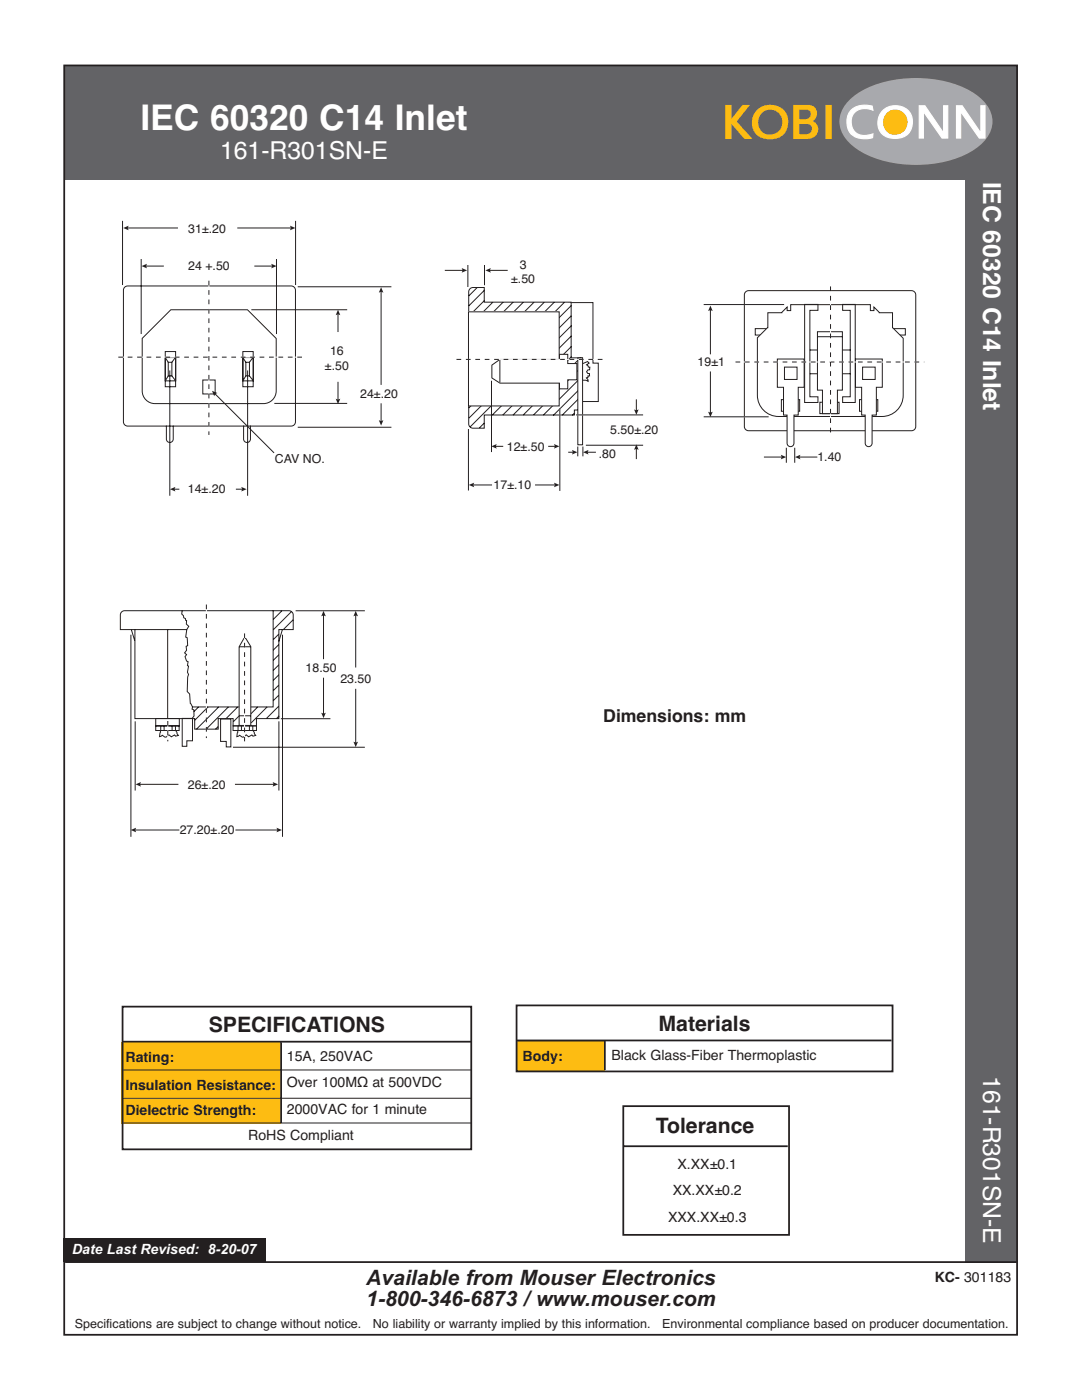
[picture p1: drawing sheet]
<svg xmlns="http://www.w3.org/2000/svg" width="216mm" height="279mm" viewBox="0 0 216 279" stroke-linecap="round" stroke-linejoin="round" font-family="sans-serif">
<path d="M24.3 207.9h31.8v16.3h-31.8z" fill="#fdbc12"/>
<path d="M12.6 247.2h40.4v4.7h-40.4z" fill="#231f20"/>
<g fill="#636366">
<path d="M192.7 35.9h10.2v216h-10.2z"/>
<path d="M12.9 13.1h190v22.8h-190z"/>
</g>
<path d="M169.9 19.6a19.5 19.5 0 0 1 12.9-4 20.3 20.3 0 0 1 12.9 4 5.7 5.7 0 0 1 0 9.3 19.5 19.5 0 0 1-12.9 4 20.3 20.3 0 0 1-12.9-4 5.7 5.7 0 0 1 0-9.3z" fill="#a8a9ad"/>
<path d="M148.2 21.1h1.1l-2.5 3.2 3 3.3h-1.2l-2.8-3.3zM144.9 21.1h.9v6.5h-.9z" fill="#fdbc12"/>
<path d="M144.9 21.1h.9v6.5h-.9zM148.2 21.1h1.1l-2.5 3.2 3 3.3h-1.2l-2.8-3.3z" fill="none" stroke="#fdbc12" stroke-width=".35"/>
<path d="M151.8 22.6a2.65 2.65 0 0 0 .4 4 2.65 2.65 0 0 0 3.9-1.1 2.65 2.65 0 0 0-1.6-3.7l-.8-.1-.9 .1zM151.1 22.1a3.6 3.6 0 0 1 5.8 1.1 3.3 3.3 0 0 1-3.8 4.4 3.2 3.2 0 0 1-2.8-2.1 3.2 3.2 0 0 1 .8-3.4z" fill="#fdbc12"/>
<path d="M151.1 22.1a3.6 3.6 0 0 1 5.8 1.1 3.3 3.3 0 0 1-3.8 4.4 3.2 3.2 0 0 1-2.8-2.1 3.2 3.2 0 0 1 .8-3.4zM151.8 22.6a2.62 2.62 0 0 1 3.8 0 2.62 2.62 0 0 1-.3 3.8 2.62 2.62 0 0 1-3.8-.5 2.9 2.9 0 0 1 .3-3.3z" fill="none" stroke="#fdbc12" stroke-width=".35"/>
<path d="M159.3 24.6v2.3h1.6a1.2 1.2 0 0 0 1.3-1.1 1.2 1.2 0 0 0-1.3-1.2zM159.3 21.7v2.3h1.5a1.12 1.12 0 0 0 1.2-1.2 1.12 1.12 0 0 0-1.2-1.1zM158.5 21.1h2.7a1.56 1.56 0 0 1 1.6 1.3 1.56 1.56 0 0 1-1.1 1.8 1.69 1.69 0 0 1 1.4 1.8 1.69 1.69 0 0 1-1.8 1.5l-2.8 .1z" fill="#fdbc12"/>
<path d="M158.5 21.1h2.7a1.56 1.56 0 0 1 1.6 1.3 1.56 1.56 0 0 1-1.1 1.8 1.69 1.69 0 0 1 1.4 1.8 1.69 1.69 0 0 1-1.8 1.5l-2.8 .1zM159.3 24.6h1.6a1.2 1.2 0 0 1 1.3 1.2 1.2 1.2 0 0 1-1.3 1.1h-1.6zM159.3 21.7a2.8 2.8 0 0 1 2.4 .3 1.19 1.19 0 0 1 .1 1.3 1.19 1.19 0 0 1-1 .7h-1.5z" fill="none" stroke="#fdbc12" stroke-width=".35"/>
<path d="M164.9 21.1h.9v6.5h-.9z" fill="#fdbc12"/>
<path d="M164.9 21.1h.9v6.5h-.9z" fill="none" stroke="#fdbc12" stroke-width=".35"/>
<path d="M170 21.8a4.6 4.6 0 0 1 4-.6l.2 .8a3.1 3.1 0 0 0-4.2 1.3 2.76 2.76 0 0 0 .6 3.1 2.76 2.76 0 0 0 3.1 .5l.5-.2-.1 .8h-.1a4.3 4.3 0 0 1-4.4-1 3.8 3.8 0 0 1 .4-4.7z" fill="#fff"/>
<path d="M170 21.8a4.6 4.6 0 0 1 4-.6l.2 .8a3.1 3.1 0 0 0-4.2 1.3 2.76 2.76 0 0 0 .6 3.1 2.76 2.76 0 0 0 3.1 .5l.5-.2-.1 .8h-.1a4.3 4.3 0 0 1-4.4-1 3.8 3.8 0 0 1 .4-4.7z" fill="none" stroke="#fff" stroke-width=".23"/>
<path d="M176.1 22.1a3.6 3.6 0 0 1 5.8 1.1 3.3 3.3 0 0 1-3.8 4.4 3.2 3.2 0 0 1-2.8-2.1 3.2 3.2 0 0 1 .8-3.4z" fill="#fff"/>
<path d="M176.1 22.1a3.6 3.6 0 0 1 5.8 1.1 3.3 3.3 0 0 1-3.8 4.4 3.2 3.2 0 0 1-2.8-2.1 3.2 3.2 0 0 1 .8-3.4z" fill="none" stroke="#fff" stroke-width=".23"/>
<path d="M176.9 22.7a2.46 2.46 0 0 1 3.6 .1 2.46 2.46 0 0 1-.5 3.6 2.46 2.46 0 0 1-3.6-.9 2.7 2.7 0 0 1 .5-2.8z" fill="#fdbc12"/>
<path d="M183.4 21.1h1.2l3.7 5.5v-5.5h.8v6.5h-1.1l-3.7-5.3v5.3h-.9z" fill="#fff"/>
<path d="M183.4 21.1h1.2l3.7 5.5v-5.5h.8v6.5h-1.1l-3.7-5.3v5.3h-.9z" fill="none" stroke="#fff" stroke-width=".23"/>
<path d="M190.9 21.1h1.1l3.7 5.5v-5.5h.8v6.5h-1.1l-3.7-5.3v5.3h-.8z" fill="#fff"/>
<path d="M190.9 21.1h1.1l3.7 5.5v-5.5h.8v6.5h-1.1l-3.7-5.3v5.3h-.8z" fill="none" stroke="#fff" stroke-width=".23"/>
<path d="M24.4 207.9h69.6M24.5 200.9h69.5v28.5h-69.5zM56.1 208v16.1M13 251.9h189.8" fill="none" stroke="#231f20" stroke-width=".35"/>
<path d="M24.4 213.5h69.6M24.5 219.2h69.6" fill="none" stroke="#231f20" stroke-width=".2"/>
<path d="M103.2 207.7h17.5v6.1h-17.5z" fill="#fdbc12"/>
<path d="M103 207.6h74.9M103.1 200.7h75v13.1h-75zM120.7 207.8v5.7M124.3 228.8h32.9M124.4 220.8h33v25.6h-33z" fill="none" stroke="#231f20" stroke-width=".35"/>
<path d="M9.8 38h179.6v147h-179.6z" fill="#fff"/>
<g fill="none" stroke="#231f20" stroke-width=".2">
<path d="M24.5 44.1v12.8M24.9 57.3l.6-.2h32.6a.85 .85 0 0 1 .9 .8v26.3a.85 .85 0 0 1-.9 .8h-32.6a.85 .85 0 0 1-.9-.8v-26.3zM28.2 51.7v15M55.2 51.7v15M59 44.1v12.8M59.4 57.2h18.7M28.4 67.5l5.7-5.7h15.3l5.7 5.8v10.4a2.54 2.54 0 0 1-2.5 2.5h-21.7a2.54 2.54 0 0 1-2.5-2.5zM33 70.2h2v7h-2zM33 71.4l.6 .9M33 71.4h2.1v4.6h-2.1zM33.6 75l-.6 1M33.6 72.3h.7v2.7h-.7z"/>
<path d="M33.9 73.9v25M34.3 75l.8 1M35 71.4l-.7 .9M40.5 75.8h2.4v2.8h-2.4zM48.5 71.4h2v4.6h-2zM48.5 70.2h2v7h-2zM48.5 71.4l.6 .9M49.1 72.3h.7v2.7h-.7zM49.1 75l-.6 1M49.4 73.9v25M49.8 75l.7 1M50.2 61.8h19.1"/>
<path d="M50.4 71.4l-.6 .9M113.5 60.4h4.8v12.1h1.1v7.6h-5.3v-3.9h-.6zM150.7 65.6h29.9v1.3h-29.9zM33.2 85v2.6a.68 .68 0 0 0 .7 .7 .68 .68 0 0 0 .7-.7v-2.6M48.6 85v2.6a.68 .68 0 0 0 .7 .7 .68 .68 0 0 0 .7-.7v-2.6M54.7 80.5h14.6M59.4 85.3h18.7"/>
</g>
<path d="M93.8 57.6l.6-.2h2.2v2.9h17.4v11.1h2.2v10.4h-1.6v1h-18v2.7h-2.2a.85 .85 0 0 1-.9-.9v-26.4z" fill="#fff"/>
<g fill="none" stroke="#231f20" stroke-width=".2">
<path d="M93.8 57.6l.6-.2h2.2v2.9h17.4v11.1h2.2v10.4h-1.6v1h-18v2.7h-2.2a.85 .85 0 0 1-.9-.9v-26.4zM95.2 57.4l-1.7 1.7M96.7 60l-3.2 3.1M96.7 57.9l-3.2 3.1M98.3 60.3l-4.8 4.8M100.4 60.3l-6.9 6.9M102.4 60.3l-8.9 8.9M104.4 60.3l-10.8 10.9M106.6 60.3l-13 13M108.6 60.3l-15.1 15.1M110.6 60.3l-17 17M112.6 60.3l-19 19.1"/>
<path d="M114 63l-20.4 20.4M114 61l-20.4 20.4M114 67l-15.8 15.8M114 71.2l-11.6 11.6M114 69.1l-13.7 13.7M114.1 65l-20.3 20.2M115.9 71.4l-11.5 11.4M116.2 77.1l-5.8 5.8M116.2 75l-7.8 7.8M116.2 73l-9.7 9.8M116.2 78.8l-4 4.1M96.6 84.4l-.9 1"/>
<path d="M114.6 82.5l-.4 .4M116.2 80.9l-.9 .9"/>
</g>
<path d="M93.5 62.2h18.1v18.8h-18.1z" fill="#fff"/>
<path d="M93.5 62.2h18.1v18.8h-18.1z" fill="none" stroke="#231f20" stroke-width=".2"/>
<path d="M98.1 72.9l1.6-1.2h11.9v-1h1.7v1.9h1.8v3.2h-1.8v1.8h-1.7v-1.1h-11.8l-1.7-1.1z" fill="#fff"/>
<path d="M98.1 72.9l1.6-1.2h11.9v-1h1.7v1.9h1.8v3.2h-1.8v1.8h-1.7v-1.1h-11.8l-1.7-1.1z" fill="none" stroke="#231f20" stroke-width=".2"/>
<path d="M115.3 71.4h.9v17.4h-.9z" fill="#fff"/>
<path d="M115.3 71.4h.9v17.4h-.9z" fill="none" stroke="#231f20" stroke-width=".2"/>
<path d="M99.7 71.7v4.8z" fill="#fff"/>
<path d="M99.7 71.7v4.8M116.3 72.6l.9-.4 .4 .3-.6 .3 .3 .2 .1 .3h.3l-.1 .5h-.3l-.3 .4 .3 .3 .3 .1v.4h-.3v.3l-.3 .1 .3 .4 .1 .3-.5-.2h-.6" fill="none" stroke="#231f20" stroke-width=".2"/>
<path d="M98.1 76v14.2z" fill="#fff"/>
<path d="M98.1 76v14.2" fill="none" stroke="#231f20" stroke-width=".2"/>
<path d="M111.7 81.4v16.6z" fill="#fff"/>
<path d="M111.7 81.4v16.6" fill="none" stroke="#231f20" stroke-width=".2"/>
<path d="M93.5 85.6v12.3z" fill="#fff"/>
<path d="M93.5 85.6v12.3" fill="none" stroke="#231f20" stroke-width=".2"/>
<path d="M91.1 71.7h30z" fill="#fff"/>
<path d="M91.1 71.7h30" fill="none" stroke="#231f20" stroke-width=".2" stroke-dasharray=".9 .9" stroke-linecap="butt"/>
<path d="M115.3 89.1v2z" fill="#fff"/>
<path d="M115.3 89.1v2" fill="none" stroke="#231f20" stroke-width=".2"/>
<path d="M116.3 89.1v2z" fill="#fff"/>
<path d="M116.3 89.1v2" fill="none" stroke="#231f20" stroke-width=".2"/>
<path d="M114.9 82.8h13.4z" fill="#fff"/>
<path d="M114.9 82.8h13.4" fill="none" stroke="#231f20" stroke-width=".2"/>
<path d="M116.9 88.9h11.4z" fill="#fff"/>
<path d="M148.8 58.3l.6-.3h32.5a.85 .85 0 0 1 .8 .9v26.2a.85 .85 0 0 1-.8 .9h-32.5a.85 .85 0 0 1-.9-.9v-26.2zM116.9 88.9h11.4" fill="none" stroke="#231f20" stroke-width=".2"/>
<path d="M153.2 62.4h2.8l1.1-1.1v.7h.7v-1.2h15.9v1.2h.7v-.7l1 1.1h2.7v3l2.1 2.1v11.4a4.2 4.2 0 0 1-4.2 4.2h-20.6a4.2 4.2 0 0 1-4.3-4.2v-11.5l2.1-2z" fill="#fff"/>
<path d="M153.2 62.4h2.8l1.1-1.1v.7h.7v-1.2h15.9v1.2h.7v-.7l1 1.1h2.7v3l2.1 2.1v11.4a4.2 4.2 0 0 1-4.2 4.2h-20.6a4.2 4.2 0 0 1-4.3-4.2v-11.5l2.1-2zM155.9 79.8h3.7v2.3h-3.7z" fill="none" stroke="#231f20" stroke-width=".2"/>
<path d="M155.1 71.7h5.4v5.6h-1.2v5.5h-.9v5.7a.69 .69 0 0 1-.7 .6 .69 .69 0 0 1-.6-.6v-5.7h-.8v-5.5h-1.2z" fill="#fff"/>
<path d="M155.1 71.7h5.4v5.6h-1.2v5.5h-.9v5.7a.69 .69 0 0 1-.7 .6 .69 .69 0 0 1-.6-.6v-5.7h-.8v-5.5h-1.2zM156.5 73.3h2.5v2.4h-2.5zM171.5 79.8h3.7v2.3h-3.7z" fill="none" stroke="#231f20" stroke-width=".2"/>
<path d="M170.7 71.7h5.4v5.6h-1.2v5.5h-.9v5.7a.69 .69 0 0 1-.7 .6 .69 .69 0 0 1-.7-.6v-5.7h-.7v-5.5h-1.2z" fill="#fff"/>
<path d="M160.6 60.8h2.6v1.1h-1.6v17.3h1.6v1.1h-2.6zM161.6 69.9h8.2M161.6 74.6h8.2M168.1 60.8h2.6v19.5h-2.6v-1.1h1.6v-17.3h-1.6zM170.7 71.7h5.4v5.6h-1.2v5.5h-.9v5.7a.69 .69 0 0 1-.7 .6 .69 .69 0 0 1-.7-.6v-5.7h-.7v-5.5h-1.2zM172.1 73.3h2.5v2.4h-2.5zM163.6 80.3h3.8v2.3h-3.8z" fill="none" stroke="#231f20" stroke-width=".2"/>
<path d="M163.1 66.2h5v11.7h-1v4.7h-3v-4.7h-1z" fill="#fff"/>
<path d="M163.1 66.2h5v11.7h-1v4.7h-3v-4.7h-1zM163.1 67.2h5" fill="none" stroke="#231f20" stroke-width=".2"/>
<path d="M146.8 72.2h37.6z" fill="#fff"/>
<path d="M146.8 72.2h37.6" fill="none" stroke="#231f20" stroke-width=".2" stroke-dasharray=".9 .9" stroke-linecap="butt"/>
<path d="M165.7 57.2v29.7z" fill="#fff"/>
<path d="M165.7 57.2v29.7" fill="none" stroke="#231f20" stroke-width=".2" stroke-dasharray=".9 .9" stroke-linecap="butt"/>
<path d="M23.6 71.3h36.7z" fill="#fff"/>
<path d="M23.6 71.3h36.7" fill="none" stroke="#231f20" stroke-width=".2" stroke-dasharray=".9 .9" stroke-linecap="butt"/>
<path d="M41.7 56v30.8z" fill="#fff"/>
<path d="M41.7 56v30.8" fill="none" stroke="#231f20" stroke-width=".2" stroke-dasharray=".9 .9" stroke-linecap="butt"/>
<path d="M140.4 60.8h16.1z" fill="#fff"/>
<path d="M140.4 60.8h16.1" fill="none" stroke="#231f20" stroke-width=".2"/>
<path d="M140.4 83.2h13z" fill="#fff"/>
<path d="M140.4 83.2h13" fill="none" stroke="#231f20" stroke-width=".2"/>
<path d="M156.9 89.4v3z" fill="#fff"/>
<path d="M156.9 89.4v3" fill="none" stroke="#231f20" stroke-width=".2"/>
<path d="M158.6 89.4v3z" fill="#fff"/>
<g fill="none" stroke="#231f20" stroke-width=".2">
<path d="M158.6 89.4v3M24.3 122.1l.6-.2h32.8a.85 .85 0 0 1 .8 .8v2.9h-2.9v17.8h-4.4v1.5h-4.7v-1.5h-3v2.1h-4.7v-2.1h-11.9v-17.8h-2.9v-2.9zM26.2 125.7l.7 2.1M33.5 125.7v17.7M36.3 121.9v.6l.3 .4 .1 .4 .3 .2 .1 .3 .1 .1v.7l.5 .4-.4 .6h-10.4M37.3 125.6l-.2 1.5 .3 .2v1.6l-.3 .1 .1 .8-.4 .5 .4 .4-.3 .3 .3 .9 .3 .2-.1 .7 .2 .1-.2 1.3 .2 .4-.2 .5v2.9l.4 .5 .2 1.9 .4 .7-.1 .4 .4 .2v1.2l-.4 .5M54.5 121.8v19.3h-16.1M55.6 138.7l-1.1 1.2M55.6 136.7l-1.1 1.1M55.6 134.7l-1.1 1.1M55.6 132.7l-1.1 1.1M55.6 130.7l-1.1 1.1"/>
<path d="M55.6 128.6l-1.1 1.2M55.6 126.6l-1.1 1.1M56.2 121.9l-1.7 1.7M56.3 125.7l-.7 2.3M58.1 122.1l-3.6 3.6M58.5 123.7l-2 2M39.6 141.1l-.9 .9M41.5 141.1l-2.6 2.6M43.5 145l-.5 .5M43.6 141.1l-4.4 4.4M45.6 141.1l-4.5 4.4M47.4 141.1l-2.3 2.3"/>
<path d="M49.5 141.1l-2.9 2.9M51.4 141.1l-2.3 2.3M53.3 141.1l-3.2 3.2M55.6 140.9l-2.5 2.5M55.7 142.9l-.5 .5"/>
</g>
<path d="M48.7 127.4h.3l1 1.6v15.8h-2.3v-15.7z" fill="#fff"/>
<g fill="none" stroke="#231f20" stroke-width=".2">
<path d="M26.1 126.7v40.3M47.7 129.1h2.3M48.7 127.4h.3l1 1.6v15.8h-2.3v-15.7zM56.4 126.7v40.3M59 121.9h13.8M27 144v13.8M31.1 144.9h4.6v.9h-4.6zM31.1 143.4h4.7v1.5h-4.7zM32.1 144.9v.9M32.7 144.9v.9M34.3 144.9v.9M35 144.9v.9"/>
<path d="M35.1 145.8l.5 1-.6 .1-.2-.2-.6 .3-.5-.4-.6 .5h-.2l-.5-.4-.6 .3 .2-1.1M36.4 143.4h2v4.4h-1.1v1.1h-.9zM44 143.5h2.1v5.6h-1v-1.1h-1.1zM46.5 149.1h26.3M46.5 144.9h4.7v.9h-4.7zM47.5 144.9v.9M47.7 142.9h2.4M48.2 144.9v.9M49.8 144.9v.9M50.4 144.9v.9M50.5 145.8l.5 1-.5 .1-.2-.2-.7 .3-.5-.4-.5 .5h-.3l-.5-.4-.5 .3 .1-1.1M55.7 144v13.8"/>
<path d="M56 143.4h9.9"/>
</g>
<path d="M41.2 120.6v26.7z" fill="#fff"/>
<path d="M41.2 120.6v26.7" fill="none" stroke="#231f20" stroke-width=".2" stroke-dasharray=".9 .9" stroke-linecap="butt"/>
<path d="M48.8 126.4v21.6z" fill="#fff"/>
<path d="M48.8 126.4v21.6" fill="none" stroke="#231f20" stroke-width=".2" stroke-dasharray=".9 .9" stroke-linecap="butt"/>
<path d="M33.5 143.9v4.1z" fill="#fff"/>
<path d="M33.5 143.9v4.1" fill="none" stroke="#231f20" stroke-width=".2" stroke-dasharray=".9 .9" stroke-linecap="butt"/>
<path d="M152.4 91.2h3.7" fill="none" stroke="#231f20" stroke-width=".2"/>
<path d="M155.8 90.8l1.1 .4-1.1 .5 .2-.5z" fill="#231f20"/>
<path d="M159.4 91.2h3.7" fill="none" stroke="#231f20" stroke-width=".2"/>
<path d="M158.6 91.2l1.1-.4-.2 .4 .2 .5z" fill="#231f20"/>
<path d="M88.8 54h3.7" fill="none" stroke="#231f20" stroke-width=".2"/>
<path d="M92.1 53.5l1.1 .5-1.1 .4 .2-.4z" fill="#231f20"/>
<path d="M97.6 54h3.7" fill="none" stroke="#231f20" stroke-width=".2"/>
<path d="M96.9 54l1-.5-.2 .5 .2 .4z" fill="#231f20"/>
<path d="M113.4 90.3h1.1" fill="none" stroke="#231f20" stroke-width=".2"/>
<path d="M114.1 89.8l1.1 .5-1.1 .4 .2-.4z" fill="#231f20"/>
<path d="M117.1 90.3h1.8" fill="none" stroke="#231f20" stroke-width=".2"/>
<path d="M116.3 90.3l1.1-.5-.2 .5 .2 .4z" fill="#231f20"/>
<path d="M46.9 156.5h7.8" fill="none" stroke="#231f20" stroke-width=".2"/>
<path d="M54.4 156.1l1.1 .4-1.1 .5 .2-.5z" fill="#231f20"/>
<path d="M27.8 156.5h7.8" fill="none" stroke="#231f20" stroke-width=".2"/>
<path d="M27 156.5l1.1-.4-.2 .4 .2 .5z" fill="#231f20"/>
<path d="M42.8 78.5l11.9 11.9" fill="none" stroke="#231f20" stroke-width=".2"/>
<path d="M42.3 78l1.1 .4-.5 .2-.2 .5z" fill="#231f20"/>
<path d="M50.7 53.1h3.8" fill="none" stroke="#231f20" stroke-width=".2"/>
<path d="M54.1 52.6l1.1 .5-1.1 .5 .2-.5z" fill="#231f20"/>
<path d="M29 53.1h3.7" fill="none" stroke="#231f20" stroke-width=".2"/>
<path d="M28.2 53.1l1.1-.5-.2 .5 .2 .5z" fill="#231f20"/>
<path d="M141.8 61.7v9" fill="none" stroke="#231f20" stroke-width=".2"/>
<path d="M141.8 61l.4 1.1-.4-.2-.5 .2z" fill="#231f20"/>
<path d="M141.8 74.1v8.4" fill="none" stroke="#231f20" stroke-width=".2"/>
<path d="M141.3 82.2l.5 .2 .4-.2-.4 1z" fill="#231f20"/>
<path d="M127 89.4v2.2" fill="none" stroke="#231f20" stroke-width=".2"/>
<path d="M127 88.7l.4 1.1-.4-.2-.5 .2z" fill="#231f20"/>
<path d="M127 79.7v2.4" fill="none" stroke="#231f20" stroke-width=".2"/>
<path d="M126.5 81.7l.5 .2 .4-.2-.4 1.1z" fill="#231f20"/>
<path d="M64.6 122.7v8.9" fill="none" stroke="#231f20" stroke-width=".2"/>
<path d="M64.6 121.9l.4 1.1-.4-.2-.5 .2z" fill="#231f20"/>
<path d="M64.6 135.2v7.4" fill="none" stroke="#231f20" stroke-width=".2"/>
<path d="M64.1 142.2l.5 .2 .4-.2-.4 1.1z" fill="#231f20"/>
<path d="M67.4 62.6v3.7" fill="none" stroke="#231f20" stroke-width=".2"/>
<path d="M67.4 61.8l.5 1.1-.5-.2-.4 .2z" fill="#231f20"/>
<path d="M67.4 76.2v3.7" fill="none" stroke="#231f20" stroke-width=".2"/>
<path d="M67 79.6l.4 .2 .5-.2-.5 1.1z" fill="#231f20"/>
<path d="M47.3 45.5h10.9" fill="none" stroke="#231f20" stroke-width=".2"/>
<path d="M57.9 45l1 .5-1 .5 .2-.5z" fill="#231f20"/>
<path d="M25.3 45.5h10.2" fill="none" stroke="#231f20" stroke-width=".2"/>
<path d="M24.6 45.5l1.1-.5-.2 .5 .2 .5z" fill="#231f20"/>
<path d="M47.1 97.6h1.4" fill="none" stroke="#231f20" stroke-width=".2"/>
<path d="M48.1 97.2l1.1 .4-1.1 .5 .2-.5z" fill="#231f20"/>
<path d="M34.7 97.6h1.1" fill="none" stroke="#231f20" stroke-width=".2"/>
<path d="M33.9 97.6l1.1-.4-.2 .4 .2 .5z" fill="#231f20"/>
<path d="M76 58.1v18.7" fill="none" stroke="#231f20" stroke-width=".2"/>
<path d="M76 57.3l.5 1.1-.5-.2-.4 .2z" fill="#231f20"/>
<path d="M76 80.5v3.7" fill="none" stroke="#231f20" stroke-width=".2"/>
<path d="M75.6 83.9l.4 .1 .5-.1-.5 1z" fill="#231f20"/>
<path d="M71 122.7v10.5" fill="none" stroke="#231f20" stroke-width=".2"/>
<path d="M71 121.9l.4 1.1-.4-.2-.5 .2z" fill="#231f20"/>
<path d="M71 137.5v10.9" fill="none" stroke="#231f20" stroke-width=".2"/>
<path d="M70.5 148l.5 .2 .4-.2-.4 1.1z" fill="#231f20"/>
<path d="M47 165.6h8.5" fill="none" stroke="#231f20" stroke-width=".2"/>
<path d="M55.2 165.2l1.1 .4-1.1 .5 .2-.5z" fill="#231f20"/>
<path d="M26.8 165.6h9" fill="none" stroke="#231f20" stroke-width=".2"/>
<path d="M26.1 165.6l1.1-.4-.2 .4 .2 .5z" fill="#231f20"/>
<path d="M109.4 89.1h1.5" fill="none" stroke="#231f20" stroke-width=".2"/>
<path d="M110.5 88.6l1.1 .5-1.1 .4 .2-.4z" fill="#231f20"/>
<path d="M98.8 89.1h1.6" fill="none" stroke="#231f20" stroke-width=".2"/>
<path d="M98 89.1l1.1-.5-.2 .5 .2 .4z" fill="#231f20"/>
<path d="M106.8 96.8h4.1" fill="none" stroke="#231f20" stroke-width=".2"/>
<path d="M110.5 96.3l1.1 .5-1.1 .4 .2-.4z" fill="#231f20"/>
<path d="M94.3 96.8h3.9" fill="none" stroke="#231f20" stroke-width=".2"/>
<path d="M93.5 96.8l1.1-.5-.2 .5 .2 .4z" fill="#231f20"/>
<path d="M93.4 52.9v4.4M96.7 52.9v4M24.5 224.1h69.6" fill="none" stroke="#231f20" stroke-width=".2"/>
<path d="M12.8 13.1h190.1v253.3h-190.1z" fill="none" stroke="#231f20" stroke-width=".35"/>
<text font-size="7.1" fill="#fff" x="28" y="25.9">IEC 60320 C14 Inlet</text>
<g font-size="4.9" fill="#fff">
<text x="43.9" y="31.8">161-R301SN-E</text>
<text x="196.1" y="36.2" transform="rotate(90 196.1 36.2)">IEC 60320 C14 Inlet</text>
<text x="196.1" y="214.8" transform="rotate(90 196.1 214.8)">161-R301SN-E</text>
</g>
<g font-size="4.2" fill="#231f20">
<text x="41.6" y="205.9">SPECIFICATIONS</text>
<text x="131.4" y="205.7">Materials</text>
<text x="130.8" y="226.2">Tolerance</text>
<text x="73.1" y="256.4">Available from Mouser Electronics</text>
<text x="73.1" y="260.7">1-800-346-6873 / www.mouser.com</text>
</g>
<text font-size="3.5" fill="#231f20" x="120.4" y="144">Dimensions: mm</text>
<g font-size="2.8" fill="#231f20">
<text x="25" y="211.9">Rating:</text>
<text x="57.2" y="211.7">15A, 250VAC</text>
<text x="104.3" y="211.7">Body:</text>
<text x="122" y="211.5">Black Glass-Fiber Thermoplastic</text>
<text x="25" y="217.6">Insulation Resistance:</text>
<text x="57.2" y="217">Over 100MΩ at 500VDC</text>
<text x="25" y="222.5">Dielectric Strength:</text>
<text x="49.5" y="227.6">RoHS Compliant</text>
<text x="57.2" y="222.3">2000VAC for 1 minute</text>
<text x="135.2" y="233.2">X.XX±0.1</text>
<text x="134.2" y="238.5">XX.XX±0.2</text>
<text x="133.3" y="243.8">XXX.XX±0.3</text>
<text x="186.5" y="255.9">KC- 301183</text>
</g>
<text font-size="2.8" fill="#fff" x="14.4" y="250.3">Date Last Revised: 8-20-07</text>
<g font-size="2.5" fill="#231f20">
<text x="37.6" y="46.5">31±.20</text>
<text x="37.6" y="53.9">24 +.50</text>
<text x="103.7" y="53.6">3</text>
<text x="102" y="56.6">±.50</text>
<text x="65.8" y="70.8">16</text>
<text x="64.8" y="73.8">±.50</text>
<text x="139.2" y="73">19±1</text>
<text x="71.9" y="79.5">24±.20</text>
<text x="101.1" y="89.9">12±.50</text>
<text x="121.8" y="86.7">5.50±.20</text>
<text x="54.8" y="92.3">CAV NO.</text>
<text x="119.5" y="91.3">.80</text>
<text x="163.1" y="92.1">1.40</text>
<text x="37.5" y="98.4">14±.20</text>
<text x="98.5" y="97.6">17±.10</text>
<text x="61" y="134">18.50</text>
<text x="67.9" y="136.3">23.50</text>
<text x="37.5" y="157.4">26±.20</text>
<text x="35.9" y="166.4">27.20±.20</text>
<text x="14.9" y="265">Specifications are subject to change without notice.</text>
<text x="74.4" y="265">No liability or warranty implied by this information.</text>
<text x="132.1" y="265">Environmental compliance based on producer documentation.</text>
</g>
</svg>
